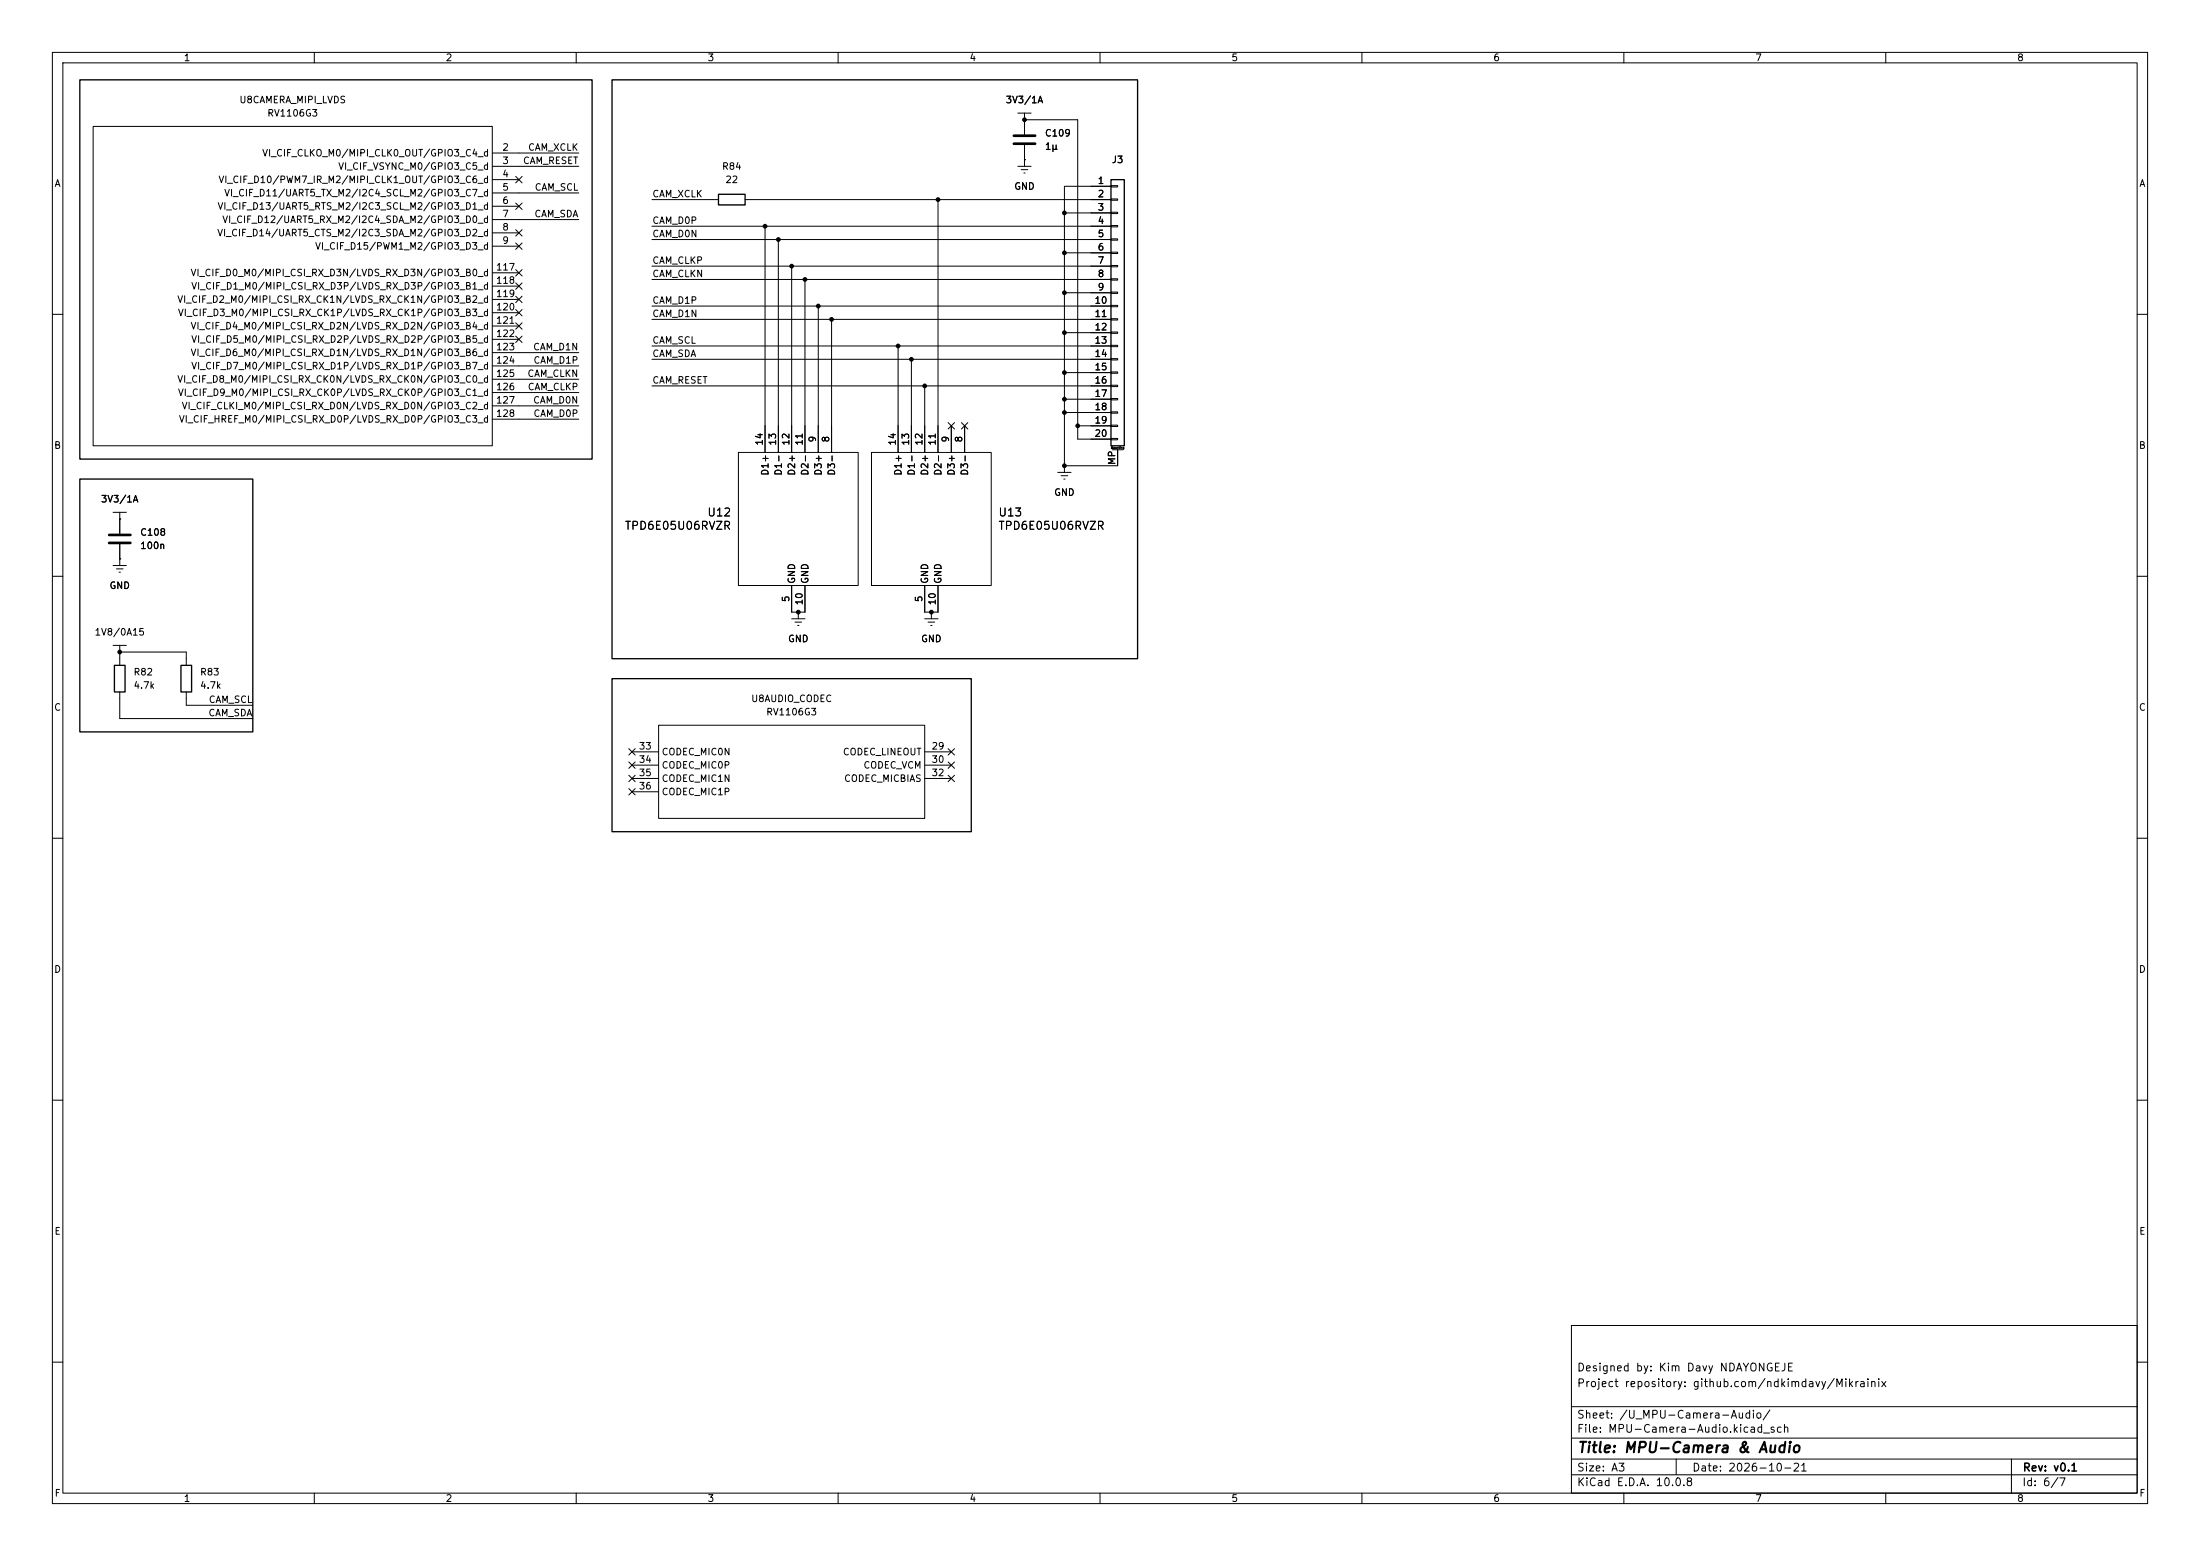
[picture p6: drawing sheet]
<svg xmlns="http://www.w3.org/2000/svg" width="420mm" height="297mm" viewBox="0 0 420 297" stroke-linecap="round" stroke-linejoin="round" font-family="sans-serif">
<g fill="none" stroke="#000" stroke-width=".19">
<path d="M10 10h400v277h-400zM12 12h396v273h-396zM60 10v2M110 10v2M160 10v2M210 10v2M260 10v2M310 10v2M360 10v2M17.8 24.1h76.2v61h-76.2zM94 29.2h16.5M94 31.8h16.5"/>
<path d="M94 34.3h5.1M94 36.8h16.5M94 39.4h5.1M98.5 38.8l1.2 1.2M98.5 33.7l1.2 1.2M99.7 38.8l-1.2 1.2M99.7 33.7l-1.2 1.2M124.5 38.1h12.7M142.2 38.1h69.9M179.1 38.1v48.3M194.3 31.8h2.5M194.3 21.6h2.5"/>
<path d="M194.9 32.4h1.3M195.5 33h.2M195.6 30.5h.1M195.6 22.9h.1M195.6 21.6v4.1M195.6 27.7v4.1M195.6 22.9h10.1v60.9h6.4M212.1 35.4h1.3v.3h-1.3zM212.1 38h1.3v.2h-1.3zM212.1 35.6h-8.9v54.6M94 41.9h16.5M94 44.5h5.1"/>
<path d="M94 47h5.1M94 52.1h5.1M94 54.6h5.1M94 57.2h5.1M94 59.7h5.1M98.5 59.1l1.2 1.2M98.5 51.5l1.2 1.2M98.5 46.4l1.2 1.2M98.5 43.8l1.2 1.3M98.5 54l1.2 1.2M98.5 56.5l1.2 1.3M99.7 59.1l-1.2 1.2"/>
<path d="M99.7 51.5l-1.2 1.2M99.7 46.4l-1.2 1.2M99.7 43.8l-1.2 1.3M99.7 54l-1.2 1.2M99.7 56.5l-1.2 1.3M124.5 43.2h87.6M124.5 45.7h87.6M124.5 50.8h87.6M124.5 53.3h87.6M124.5 58.4h87.6M146 43.2v43.2M148.6 45.7v40.7"/>
<path d="M151.1 50.8v35.6M153.7 53.3v33.1M156.2 58.4v28M203.2 40.6h8.9M203.2 48.3h8.9M203.2 55.9h8.9M212.1 40.5h1.3v.3h-1.3zM212.1 43.1h1.3v.2h-1.3zM212.1 45.6h1.3v.2h-1.3zM212.1 48.1h1.3v.3h-1.3zM212.1 50.7h1.3v.2h-1.3zM212.1 53.2h1.3v.3h-1.3z"/>
<path d="M212.1 55.8h1.3v.2h-1.3zM212.1 58.3h1.3v.2h-1.3zM10 60h2M94 62.2h5.1M94 64.8h5.1M94 67.3h16.5M94 69.9h16.5M94 72.4h16.5M94 74.9h16.5M94 77.5h16.5M98.5 61.6l1.2 1.2M98.5 64.2l1.2 1.2"/>
<path d="M99.7 61.6l-1.2 1.2M99.7 64.2l-1.2 1.2M124.5 61h87.6M124.5 66h87.6M124.5 68.6h87.6M124.5 73.7h87.6M158.7 61v25.4M171.4 66v20.4M174 68.6v17.8M176.5 73.7v12.7M203.2 63.5h8.9M203.2 71.1h8.9"/>
<path d="M203.2 76.2h8.9M203.2 78.7h8.9M212.1 60.8h1.3v.3h-1.3zM212.1 63.4h1.3v.2h-1.3zM212.1 65.9h1.3v.3h-1.3zM212.1 68.5h1.3v.2h-1.3zM212.1 71h1.3v.2h-1.3zM212.1 73.5h1.3v.3h-1.3zM212.1 76.1h1.3v.2h-1.3zM212.1 78.6h1.3v.3h-1.3zM408 60h2M21.6 97.8h2.5"/>
<path d="M22.9 99.1h.1M22.9 97.8v4.1M94 80h16.5M141 86.4h22.8v25.4h-22.8zM166.4 86.4h22.8v25.4h-22.8zM181 80.7l1.2 1.2M181.6 81.3v5.1M182.2 80.7l-1.2 1.2M183.5 80.7l1.3 1.2M184.1 81.3v5.1M184.8 80.7l-1.3 1.2M201.9 90.2h2.6"/>
<path d="M202.6 90.8h1.2M203.1 91.4h.2M203.2 88.9h.1M205.7 81.3h6.4M212.1 81.2h1.3v.2h-1.3zM212.1 83.7h1.3v.2h-1.3zM212.3 85.9h2.1M213.4 85.9v3h-10.2M10 110h2M21.6 108h2.5M22.2 108.6h1.3M22.7 109.2h.3"/>
<path d="M22.9 106.7h.1M22.9 103.9v4.1M151.1 111.8v5h2.6v-5M151.1 118.1h2.6M151.8 118.7h1.2M152.3 119.4h.2M152.4 116.8h.1M152.4 116.8v1.3M176.5 111.8v5h2.6v-5M176.5 118.1h2.6M177.2 118.7h1.2M177.7 119.4h.2"/>
<path d="M177.8 116.8h.1M177.8 116.8v1.3M408 110h2M21.6 123.2h2.5M22.9 124.5h.1M22.9 123.2v3.8M22.9 132.1v5.1h25.4M22.9 124.5h12.7v2.5M35.6 132.1v2.5h12.7M125.7 138.4h50.8v17.8h-50.8zM10 160h2M120 142.9l1.3 1.2"/>
<path d="M120 145.4l1.3 1.3M120 148l1.3 1.2M120 150.5l1.3 1.2M120.6 143.5h5.1M120.6 146.1h5.1M120.6 148.6h5.1M120.6 151.1h5.1M121.3 142.9l-1.3 1.2M121.3 145.4l-1.3 1.3M121.3 148l-1.3 1.2M121.3 150.5l-1.3 1.2M176.5 143.5h5.1"/>
<path d="M176.5 146.1h5.1M176.5 148.6h5.1M181 145.4l1.2 1.3M181 142.9l1.2 1.2M181 148l1.2 1.2M182.2 145.4l-1.2 1.3M182.2 142.9l-1.2 1.2M182.2 148l-1.2 1.2M408 160h2M10 210h2M408 210h2M300 253h108v32h-108z"/>
<path d="M10 260h2M300 278.5h108M300 274.5h108M300 268.5h108M320 278.5v3M384 278.5v6.5M408 260h2M60 285v2M110 285v2M160 285v2M210 285v2M260 285v2"/>
<path d="M300 281.5h108M310 285v2M360 285v2"/>
</g>
<path d="M193.5 25.9h4.1M193.5 27.4h4.1M20.8 102.1h4.1M20.8 103.6h4.1" fill="none" stroke="#000" stroke-width=".51"/>
<path d="M15.2 15.2h97.8v72.4h-97.8zM116.8 15.2h100.4v110.5h-100.4zM137.2 37.1h5v2h-5zM212.1 34.3h2.5v50.8h-2.5zM15.2 91.4h33.1v48.3h-33.1zM21.8 127h2.1v5.1h-2.1zM34.5 127h2.1v5.1h-2.1zM116.8 129.5h68.6v29.3h-68.6z" fill="none" stroke="#000" stroke-width=".25"/>
<g fill="#000">
<circle cx="179.1" cy="38.1" r=".46"/>
<circle cx="195.6" cy="22.9" r=".46"/>
<circle cx="146" cy="43.2" r=".46"/>
<circle cx="148.6" cy="45.7" r=".46"/>
<circle cx="151.1" cy="50.8" r=".46"/>
<circle cx="153.7" cy="53.3" r=".46"/>
<circle cx="156.2" cy="58.4" r=".46"/>
<circle cx="203.2" cy="40.6" r=".46"/>
<circle cx="203.2" cy="48.3" r=".46"/>
<circle cx="203.2" cy="55.9" r=".46"/>
<circle cx="158.7" cy="61" r=".46"/>
<circle cx="171.4" cy="66" r=".46"/>
<circle cx="174" cy="68.6" r=".46"/>
<circle cx="176.5" cy="73.7" r=".46"/>
<circle cx="203.2" cy="76.2" r=".46"/>
<circle cx="203.2" cy="71.1" r=".46"/>
<circle cx="203.2" cy="78.7" r=".46"/>
<circle cx="203.2" cy="63.5" r=".46"/>
<circle cx="203.2" cy="88.9" r=".46"/>
<circle cx="205.7" cy="81.3" r=".46"/>
<circle cx="152.4" cy="116.8" r=".46"/>
<circle cx="177.8" cy="116.8" r=".46"/>
<circle cx="22.9" cy="124.5" r=".46"/>
</g>
<text font-size="2" x="301" y="277.8">Title: MPU-Camera &amp; Audio</text>
<g font-size="1.5">
<text x="119.2" y="101.5">TPD6E05U06RVZR</text>
<text x="134.9" y="98.9">U12</text>
<text x="190.5" y="98.9">U13</text>
<text x="190.5" y="101.5">TPD6E05U06RVZR</text>
<text x="300.9" y="262.1">Designed by: Kim Davy NDAYONGEJE</text>
<text x="300.9" y="265.1">Project repository: github.com/ndkimdavy/Mikrainix</text>
<text x="300.9" y="273.8">File: MPU-Camera-Audio.kicad_sch</text>
<text x="300.9" y="271.1">Sheet: /U_MPU-Camera-Audio/</text>
<text x="300.9" y="281.2">Size: A3</text>
<text x="322.9" y="281.2">Date: 2026-10-21</text>
<text x="386" y="281.2">Rev: v0.1</text>
<text x="300.9" y="284">KiCad E.D.A. 10.0.8</text>
<text x="385.9" y="284">Id: 6/7</text>
</g>
<g font-size="1.3">
<text x="35" y="12">1</text>
<text x="85" y="12">2</text>
<text x="135" y="12">3</text>
<text x="185" y="12">4</text>
<text x="235" y="12">5</text>
<text x="285" y="12">6</text>
<text x="335" y="12">7</text>
<text x="385" y="12">8</text>
<text x="45.6" y="20">U8CAMERA_MIPI_LVDS</text>
<text x="50.9" y="22.6">RV1106G3</text>
<text x="191.9" y="20">3V3/1A</text>
<text x="95.8" y="29.1">2</text>
<text x="100.7" y="29.1">CAM_XCLK</text>
<text x="199.4" y="26.4">C109</text>
<text x="199.4" y="28.9">1µ</text>
<text x="10.3" y="36">A</text>
<text x="41.6" y="35.3">VI_CIF_D10/PWM7_IR_M2/MIPI_CLK1_OUT/GPIO3_C6_d</text>
<text x="49.9" y="30.2">VI_CIF_CLKO_M0/MIPI_CLK0_OUT/GPIO3_C4_d</text>
<text x="64.5" y="32.7">VI_CIF_VSYNC_M0/GPIO3_C5_d</text>
<text x="95.8" y="31.6">3</text>
<text x="95.8" y="34.2">4</text>
<text x="99.7" y="31.6">CAM_RESET</text>
<text x="137.7" y="32.7">R84</text>
<text x="138.4" y="35.3">22</text>
<text x="209.5" y="35.4">1</text>
<text x="212.1" y="31.4">J3</text>
<text x="408.3" y="36">A</text>
<text x="41.4" y="40.3">VI_CIF_D13/UART5_RTS_M2/I2C3_SCL_M2/GPIO3_D1_d</text>
<text x="42.7" y="37.8">VI_CIF_D11/UART5_TX_M2/I2C4_SCL_M2/GPIO3_C7_d</text>
<text x="95.8" y="36.7">5</text>
<text x="95.8" y="39.2">6</text>
<text x="95.8" y="41.8">7</text>
<text x="101.9" y="41.8">CAM_SDA</text>
<text x="102" y="36.7">CAM_SCL</text>
<text x="124.4" y="38">CAM_XCLK</text>
<text x="193.5" y="36.5">GND</text>
<text x="209.5" y="38">2</text>
<text x="209.5" y="40.5">3</text>
<text x="41.4" y="45.4">VI_CIF_D14/UART5_CTS_M2/I2C3_SDA_M2/GPIO3_D2_d</text>
<text x="42.3" y="42.9">VI_CIF_D12/UART5_RX_M2/I2C4_SDA_M2/GPIO3_D0_d</text>
<text x="60" y="48">VI_CIF_D15/PWM1_M2/GPIO3_D3_d</text>
<text x="95.8" y="44.3">8</text>
<text x="95.8" y="46.9">9</text>
<text x="124.4" y="43.1">CAM_D0P</text>
<text x="124.4" y="45.6">CAM_D0N</text>
<text x="209.5" y="43">4</text>
<text x="209.5" y="45.6">5</text>
<text x="36.3" y="53">VI_CIF_D0_M0/MIPI_CSI_RX_D3N/LVDS_RX_D3N/GPIO3_B0_d</text>
<text x="94.6" y="51.9">117</text>
<text x="124.4" y="50.7">CAM_CLKP</text>
<text x="124.4" y="53.2">CAM_CLKN</text>
<text x="209.5" y="48.1">6</text>
<text x="209.5" y="50.7">7</text>
<text x="209.5" y="53.2">8</text>
<text x="33.7" y="58.1">VI_CIF_D2_M0/MIPI_CSI_RX_CK1N/LVDS_RX_CK1N/GPIO3_B2_d</text>
<text x="36.4" y="55.6">VI_CIF_D1_M0/MIPI_CSI_RX_D3P/LVDS_RX_D3P/GPIO3_B1_d</text>
<text x="94.6" y="54.5">118</text>
<text x="94.6" y="57">119</text>
<text x="94.6" y="59.6">120</text>
<text x="124.4" y="58.3">CAM_D1P</text>
<text x="208.8" y="58.3">10</text>
<text x="209.5" y="55.7">9</text>
<text x="33.9" y="60.7">VI_CIF_D3_M0/MIPI_CSI_RX_CK1P/LVDS_RX_CK1P/GPIO3_B3_d</text>
<text x="36.3" y="63.2">VI_CIF_D4_M0/MIPI_CSI_RX_D2N/LVDS_RX_D2N/GPIO3_B4_d</text>
<text x="36.4" y="65.7">VI_CIF_D5_M0/MIPI_CSI_RX_D2P/LVDS_RX_D2P/GPIO3_B5_d</text>
<text x="94.6" y="62.1">121</text>
<text x="94.6" y="64.6">122</text>
<text x="124.4" y="65.9">CAM_SCL</text>
<text x="124.4" y="60.8">CAM_D1N</text>
<text x="208.8" y="60.8">11</text>
<text x="208.8" y="63.4">12</text>
<text x="208.8" y="65.9">13</text>
<text x="36.3" y="68.3">VI_CIF_D6_M0/MIPI_CSI_RX_D1N/LVDS_RX_D1N/GPIO3_B6_d</text>
<text x="36.4" y="70.8">VI_CIF_D7_M0/MIPI_CSI_RX_D1P/LVDS_RX_D1P/GPIO3_B7_d</text>
<text x="94.6" y="67.2">123</text>
<text x="94.6" y="69.7">124</text>
<text x="101.7" y="67.2">CAM_D1N</text>
<text x="101.7" y="69.7">CAM_D1P</text>
<text x="124.4" y="68.5">CAM_SDA</text>
<text x="208.8" y="68.4">14</text>
<text x="208.8" y="71">15</text>
<text x="33.7" y="73.4">VI_CIF_D8_M0/MIPI_CSI_RX_CK0N/LVDS_RX_CK0N/GPIO3_C0_d</text>
<text x="33.9" y="75.9">VI_CIF_D9_M0/MIPI_CSI_RX_CK0P/LVDS_RX_CK0P/GPIO3_C1_d</text>
<text x="94.6" y="72.3">125</text>
<text x="94.6" y="74.8">126</text>
<text x="94.6" y="77.3">127</text>
<text x="100.6" y="72.3">CAM_CLKN</text>
<text x="100.6" y="74.8">CAM_CLKP</text>
<text x="101.7" y="77.3">CAM_D0N</text>
<text x="124.4" y="73.5">CAM_RESET</text>
<text x="208.8" y="73.5">16</text>
<text x="208.8" y="76.1">17</text>
<text x="34" y="81">VI_CIF_HREF_M0/MIPI_CSI_RX_D0P/LVDS_RX_D0P/GPIO3_C3_d</text>
<text x="34.6" y="78.4">VI_CIF_CLKI_M0/MIPI_CSI_RX_D0N/LVDS_RX_D0N/GPIO3_C2_d</text>
<text x="94.6" y="79.9">128</text>
<text x="101.7" y="79.9">CAM_D0P</text>
<text x="208.8" y="78.6">18</text>
<text x="208.8" y="81.1">19</text>
<text x="208.8" y="83.7">20</text>
<text x="10.2" y="86">B</text>
<text x="145.9" y="85.2" transform="rotate(-90 145.9 85.2)">14</text>
<text x="148.5" y="85.2" transform="rotate(-90 148.5 85.2)">13</text>
<text x="151" y="85.2" transform="rotate(-90 151 85.2)">12</text>
<text x="153.5" y="85.2" transform="rotate(-90 153.5 85.2)">11</text>
<text x="156.1" y="84.6" transform="rotate(-90 156.1 84.6)">9</text>
<text x="158.6" y="84.6" transform="rotate(-90 158.6 84.6)">8</text>
<text x="171.3" y="85.2" transform="rotate(-90 171.3 85.2)">14</text>
<text x="173.9" y="85.2" transform="rotate(-90 173.9 85.2)">13</text>
<text x="176.4" y="85.2" transform="rotate(-90 176.4 85.2)">12</text>
<text x="178.9" y="85.2" transform="rotate(-90 178.9 85.2)">11</text>
<text x="181.5" y="84.6" transform="rotate(-90 181.5 84.6)">9</text>
<text x="184" y="84.6" transform="rotate(-90 184 84.6)">8</text>
<text x="213.2" y="88.9" transform="rotate(-90 213.2 88.9)">MP</text>
<text x="408.2" y="86">B</text>
<text x="147" y="90.9" transform="rotate(-90 147 90.9)">D1+</text>
<text x="149.6" y="90.9" transform="rotate(-90 149.6 90.9)">D1-</text>
<text x="152.1" y="90.9" transform="rotate(-90 152.1 90.9)">D2+</text>
<text x="154.6" y="90.9" transform="rotate(-90 154.6 90.9)">D2-</text>
<text x="157.2" y="90.9" transform="rotate(-90 157.2 90.9)">D3+</text>
<text x="159.7" y="90.9" transform="rotate(-90 159.7 90.9)">D3-</text>
<text x="172.4" y="90.9" transform="rotate(-90 172.4 90.9)">D1+</text>
<text x="175" y="90.9" transform="rotate(-90 175 90.9)">D1-</text>
<text x="177.5" y="90.9" transform="rotate(-90 177.5 90.9)">D2+</text>
<text x="180" y="90.9" transform="rotate(-90 180 90.9)">D2-</text>
<text x="182.6" y="90.9" transform="rotate(-90 182.6 90.9)">D3+</text>
<text x="185.1" y="90.9" transform="rotate(-90 185.1 90.9)">D3-</text>
<text x="201.1" y="94.9">GND</text>
<text x="19.2" y="96.2">3V3/1A</text>
<text x="26.7" y="102.6">C108</text>
<text x="26.7" y="105.1">100n</text>
<text x="20.8" y="112.7">GND</text>
<text x="152.1" y="111.5" transform="rotate(-90 152.1 111.5)">GND</text>
<text x="154.6" y="111.5" transform="rotate(-90 154.6 111.5)">GND</text>
<text x="177.5" y="111.5" transform="rotate(-90 177.5 111.5)">GND</text>
<text x="180" y="111.5" transform="rotate(-90 180 111.5)">GND</text>
<text x="151" y="115" transform="rotate(-90 151 115)">5</text>
<text x="153.5" y="115.6" transform="rotate(-90 153.5 115.6)">10</text>
<text x="176.4" y="115" transform="rotate(-90 176.4 115)">5</text>
<text x="178.9" y="115.6" transform="rotate(-90 178.9 115.6)">10</text>
<text x="18" y="121.6">1V8/0A15</text>
<text x="150.3" y="122.9">GND</text>
<text x="175.7" y="122.9">GND</text>
<text x="25.4" y="129.2">R82</text>
<text x="25.4" y="131.8">4.7k</text>
<text x="38.1" y="129.2">R83</text>
<text x="38.1" y="131.8">4.7k</text>
<text x="10.2" y="136">C</text>
<text x="39.7" y="137">CAM_SDA</text>
<text x="39.7" y="134.5">CAM_SCL</text>
<text x="143.3" y="134.3">U8AUDIO_CODEC</text>
<text x="146.2" y="136.9">RV1106G3</text>
<text x="408.2" y="136">C</text>
<text x="121.9" y="143.4">33</text>
<text x="177.7" y="143.4">29</text>
<text x="121.9" y="145.9">34</text>
<text x="121.9" y="148.5">35</text>
<text x="126.2" y="144.5">CODEC_MIC0N</text>
<text x="126.2" y="147">CODEC_MIC0P</text>
<text x="126.2" y="149.6">CODEC_MIC1N</text>
<text x="160.8" y="144.5">CODEC_LINEOUT</text>
<text x="161" y="149.6">CODEC_MICBIAS</text>
<text x="164.7" y="147">CODEC_VCM</text>
<text x="177.7" y="145.9">30</text>
<text x="177.7" y="148.5">32</text>
<text x="121.9" y="151">36</text>
<text x="126.2" y="152.1">CODEC_MIC1P</text>
<text x="10.2" y="186">D</text>
<text x="408.2" y="186">D</text>
<text x="10.3" y="236">E</text>
<text x="408.3" y="236">E</text>
<text x="10.3" y="286">F</text>
<text x="35" y="287">1</text>
<text x="85" y="287">2</text>
<text x="135" y="287">3</text>
<text x="185" y="287">4</text>
<text x="235" y="287">5</text>
<text x="285" y="287">6</text>
<text x="335" y="287">7</text>
<text x="385" y="287">8</text>
<text x="408.3" y="286">F</text>
</g>
<text font-size=".4" x="212" y="85.8">Mounting</text>
</svg>
